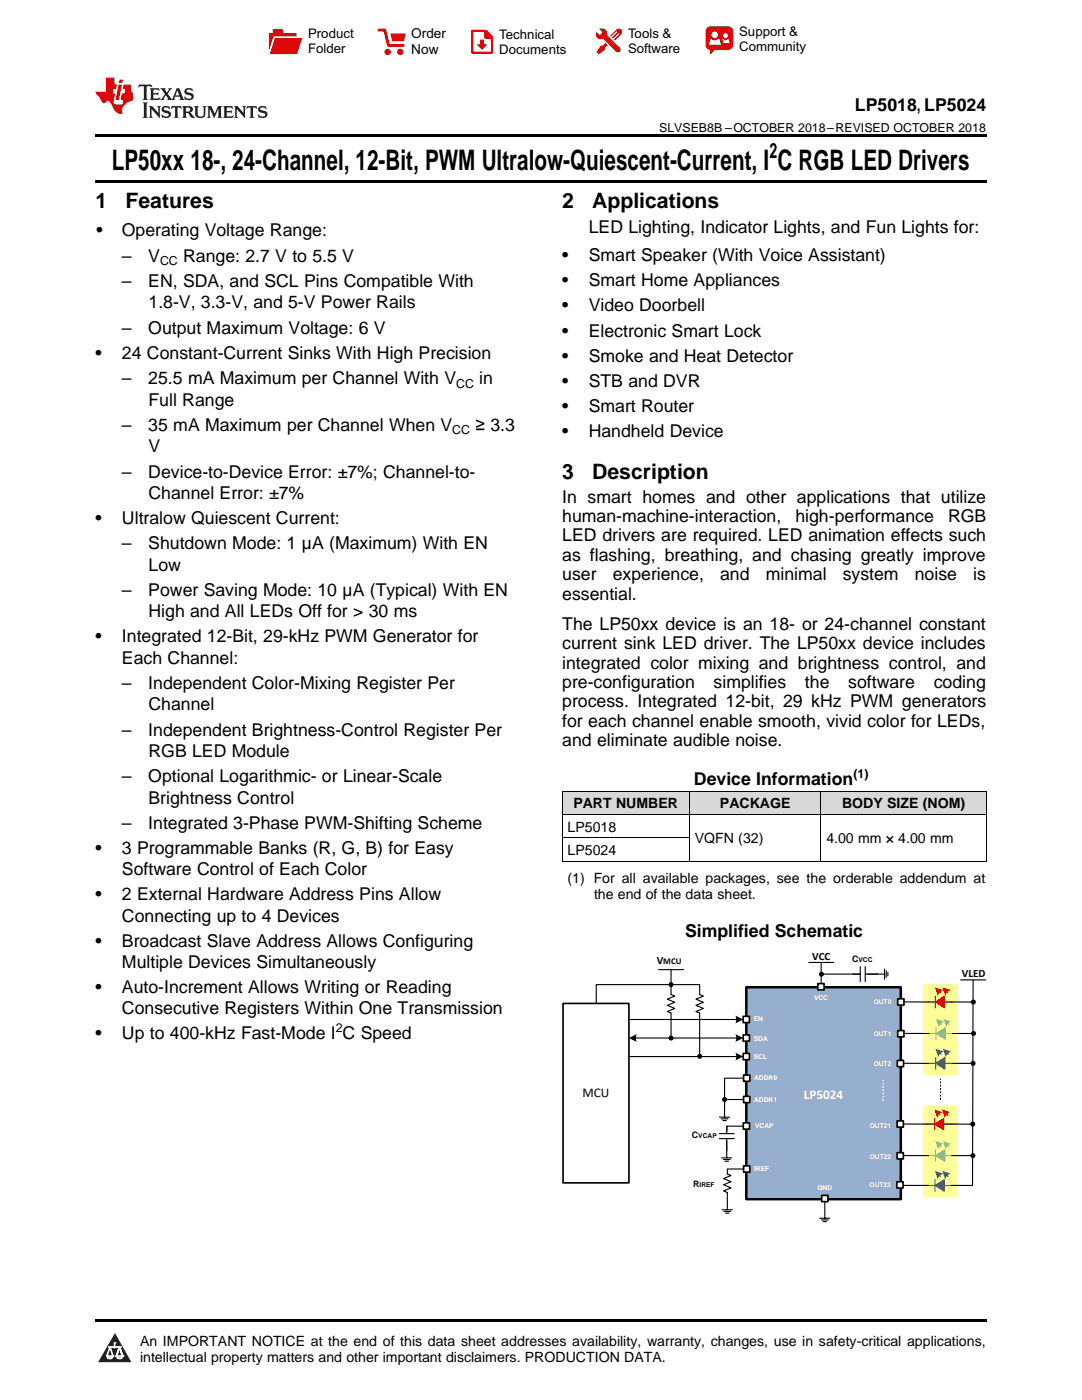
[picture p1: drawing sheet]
<svg xmlns="http://www.w3.org/2000/svg" width="216mm" height="279mm" viewBox="0 0 216 279" stroke-linecap="round" stroke-linejoin="round" font-family="sans-serif">
<g fill="#d8d8d8">
<path d="M112.2 157.9h25.4v4.7h-25.4z"/>
<path d="M137.6 157.9h26.2v4.7h-26.2z"/>
<path d="M163.8 157.9h33v4.7h-33z"/>
</g>
<path d="M22.9 266l3.3 5.9h-6.6z" fill="#231f20"/>
<path d="M21.3 270.6h1.2l-.3 .5h-.3a.53 .53 0 0 1-.6-.5z" fill-rule="evenodd" fill="#fff"/>
<path d="M21.3 270.6h1.2l-.3 .5h-.3a.53 .53 0 0 1-.6-.5z" fill="none" stroke="#231f20" stroke-width=".33"/>
<path d="M21.3 270.6l1.2 .1-.3 .4h-.5z" fill="none" stroke="#fff" stroke-width=".33"/>
<path d="M22.9 268.9h.1" fill="none" stroke="#fff" stroke-width=".33"/>
<path d="M22.9 268v.9z" fill="#fff"/>
<path d="M22.9 268v.9z" fill="none" stroke="#fff" stroke-width=".33"/>
<circle cx="22.9" cy="268" r=".16" fill="#fff"/>
<path d="M21.8 268.8h.1" fill="none" stroke="#fff" stroke-width=".33"/>
<path d="M21.8 268.8h2.2z" fill="#fff"/>
<path d="M21.8 268.8h2.2z" fill="none" stroke="#fff" stroke-width=".33"/>
<circle cx="24" cy="268.8" r=".16" fill="#fff"/>
<path d="M23.2 270.6h.1" fill="none" stroke="#fff" stroke-width=".33"/>
<path d="M23.8 268.8l-.6 1.8z" fill="#fff"/>
<path d="M23.8 268.8l-.6 1.8z" fill="none" stroke="#fff" stroke-width=".33"/>
<path d="M23.8 268.8l.7 1.8z" fill="#fff"/>
<path d="M23.8 268.8l.7 1.8z" fill="none" stroke="#fff" stroke-width=".33"/>
<path d="M24.4 270.6h.1" fill="none" stroke="#fff" stroke-width=".33"/>
<circle cx="21.3" cy="270.6" r=".16" fill="#fff"/>
<path d="M22 268.8l-.7 1.8z" fill="#fff"/>
<path d="M22 268.8l-.7 1.8z" fill="none" stroke="#fff" stroke-width=".33"/>
<path d="M22 268.8l.5 1.8z" fill="#fff"/>
<path d="M22 268.8l.5 1.8z" fill="none" stroke="#fff" stroke-width=".33"/>
<circle cx="22.5" cy="270.6" r=".16" fill="#fff"/>
<path d="M23.3 270.6h1.2a.63 .63 0 0 1-.6 .5 .63 .63 0 0 1-.6-.5z" fill-rule="evenodd" fill="#fff"/>
<path d="M23.3 270.6h1.2a.63 .63 0 0 1-.6 .5 .63 .63 0 0 1-.6-.5z" fill="none" stroke="#231f20" stroke-width=".33"/>
<path d="M23.3 270.6h1.2l-.4 .5h-.5z" fill="none" stroke="#fff" stroke-width=".33"/>
<path d="M23.2 270.6h.1" fill="none" stroke="#fff" stroke-width=".33"/>
<circle cx="24.5" cy="270.6" r=".16" fill="#fff"/>
<path d="M19 263.2h177.8v.5h-177.8z" fill="#000"/>
<g fill="#ff9">
<path d="M184.2 220.7h6.9v18.1h-6.9z" fill-rule="evenodd"/>
<path d="M184.2 196.3h6.9v18.2h-6.9z" fill-rule="evenodd"/>
</g>
<path d="M185.2 200h4.7" fill="none" stroke="#000" stroke-width=".22"/>
<path d="M186.6 200l1.9-1.2v2.3z" fill="#e60000"/>
<path d="M186.6 200l1.9-1.2v2.3zM186.6 198.8v2.3M187.4 197.9l.3 .3" fill="none" stroke="#e60000" stroke-width=".22"/>
<path d="M186.6 197.1l1.6 .5a1.74 1.74 0 0 0-1.1 1.1z" fill-rule="evenodd" fill="#e60000"/>
<path d="M188.9 197.9l.3 .3" fill="none" stroke="#e60000" stroke-width=".22"/>
<path d="M188 197.1l1.7 .5a1.74 1.74 0 0 0-1.1 1.1z" fill-rule="evenodd" fill="#e60000"/>
<path d="M148.9 197h30.8v42.3h-30.8z" fill-rule="evenodd" fill="#96afcf"/>
<path d="M148.9 197h30.8v42.3h-30.8z" fill="none" stroke="#000" stroke-width=".5"/>
<path d="M148.3 202.8h1.2v1.3h-1.2z" fill-rule="evenodd" fill="#fff"/>
<path d="M148.3 202.8h1.2v1.3h-1.2z" fill="none" stroke="#000" stroke-width=".33"/>
<path d="M148.3 206.5h1.2v1.3h-1.2z" fill-rule="evenodd" fill="#fff"/>
<path d="M148.3 206.5h1.2v1.3h-1.2z" fill="none" stroke="#000" stroke-width=".33"/>
<path d="M148.3 210.2h1.2v1.3h-1.2z" fill-rule="evenodd" fill="#fff"/>
<path d="M148.3 210.2h1.2v1.3h-1.2z" fill="none" stroke="#000" stroke-width=".33"/>
<path d="M125.5 203.5h21.6M125.5 210.9h21.6M126.7 207.2h20.4" fill="none" stroke="#000" stroke-width=".22"/>
<g fill="#000">
<path d="M125.5 207.2l1.5-.8a1.74 1.74 0 0 0 0 1.5z" fill-rule="evenodd"/>
<path d="M146.7 202.7l1.6 .8-1.6 .7a1.74 1.74 0 0 0 0-1.5z" fill-rule="evenodd"/>
<path d="M146.7 206.4l1.6 .8-1.6 .7a1.74 1.74 0 0 0 0-1.5z" fill-rule="evenodd"/>
<path d="M146.7 210.1l1.6 .8-1.6 .7a1.74 1.74 0 0 0 0-1.5z" fill-rule="evenodd"/>
</g>
<path d="M179.1 205.7h1.3v1.2h-1.3z" fill-rule="evenodd" fill="#fff"/>
<path d="M179.1 205.7h1.3v1.2h-1.3z" fill="none" stroke="#000" stroke-width=".33"/>
<path d="M179.1 199.3h1.3v1.3h-1.3z" fill-rule="evenodd" fill="#fff"/>
<path d="M179.1 199.3h1.3v1.3h-1.3z" fill="none" stroke="#000" stroke-width=".33"/>
<path d="M180.4 200h4.8M189.9 200h4.3" fill="none" stroke="#000" stroke-width=".22"/>
<path d="M185.4 206.3h4.7" fill="none" stroke="#92d050" stroke-width=".22"/>
<path d="M186.8 206.3l1.8-1.2v2.3z" fill="#92d050"/>
<path d="M186.8 206.3l1.8-1.2v2.3zM186.8 205.1v2.3M187.6 204.2l.3 .3" fill="none" stroke="#92d050" stroke-width=".22"/>
<path d="M186.8 203.3l1.6 .6a1.73 1.73 0 0 0-1.1 1.1z" fill-rule="evenodd" fill="#92d050"/>
<path d="M189.1 204.2l.3 .3" fill="none" stroke="#92d050" stroke-width=".22"/>
<path d="M188.2 203.3l1.7 .6a1.73 1.73 0 0 0-1.1 1.1z" fill-rule="evenodd" fill="#92d050"/>
<path d="M180.6 206.2l4.8 .1M190.1 206.3h4.2" fill="none" stroke="#000" stroke-width=".22"/>
<path d="M112.3 200.3h13.2v35.8h-13.2z" fill-rule="evenodd" fill="#fff"/>
<path d="M112.3 200.3h13.2v35.8h-13.2z" fill="none" stroke="#000" stroke-width=".33"/>
<path d="M163.2 196.3h1.2v1.2h-1.2z" fill-rule="evenodd" fill="#fff"/>
<path d="M163.2 196.3h1.2v1.2h-1.2z" fill="none" stroke="#000" stroke-width=".33"/>
<path d="M164 238.6h1.2v1.2h-1.2z" fill-rule="evenodd" fill="#fff"/>
<path d="M164 238.6h1.2v1.2h-1.2z" fill="none" stroke="#000" stroke-width=".33"/>
<path d="M164.6 239.7v3.4M163.6 243.1h2M163.9 243.5h1.4M164.2 243.8h.7" fill="none" stroke="#000" stroke-width=".22"/>
<path d="M187.7 219.4v-4.1" fill="none" stroke="#000" stroke-width=".22" stroke-dasharray=".2 .4"/>
<path d="M148.4 214.5h1.2v1.3h-1.2z" fill-rule="evenodd" fill="#fff"/>
<path d="M148.4 214.5h1.2v1.3h-1.2z" fill="none" stroke="#000" stroke-width=".33"/>
<path d="M179 211.6h1.3v1.3h-1.3z" fill-rule="evenodd" fill="#fff"/>
<path d="M179 211.6h1.3v1.3h-1.3z" fill="none" stroke="#000" stroke-width=".33"/>
<path d="M185.3 212.2h4.7" fill="none" stroke="#0070c0" stroke-width=".22"/>
<path d="M186.7 212.2l1.9-1.1v2.3z" fill="#0070c0"/>
<path d="M186.7 212.2l1.9-1.1v2.3zM186.7 211.1v2.3M187.5 210.1l.3 .3" fill="none" stroke="#0070c0" stroke-width=".22"/>
<path d="M186.7 209.3l1.6 .5a1.73 1.73 0 0 0-1.1 1.1z" fill-rule="evenodd" fill="#0070c0"/>
<path d="M189 210.1l.3 .3" fill="none" stroke="#0070c0" stroke-width=".22"/>
<path d="M188.1 209.3l1.7 .5a1.73 1.73 0 0 0-1.1 1.1z" fill-rule="evenodd" fill="#0070c0"/>
<path d="M191.7 195.6h5M194.2 195.6l-.1 41M180.5 212.2h4.8M190 212.2h4.2" fill="none" stroke="#000" stroke-width=".22"/>
<path d="M148.4 232.7h1.2v1.2h-1.2z" fill-rule="evenodd" fill="#fff"/>
<path d="M148.4 232.7h1.2v1.2h-1.2z" fill="none" stroke="#000" stroke-width=".33"/>
<path d="M148.4 233.3h-3.3v1l.8 .3-1.5 .6 1.5 .6-1.5 .6 1.5 .7-1.5 .6 .7 .3v3.4M144.1 241.4h2M144.5 241.8h1.3M144.8 242.1h.7" fill="none" stroke="#000" stroke-width=".22"/>
<path d="M179 230h1.3v1.3h-1.3z" fill-rule="evenodd" fill="#fff"/>
<path d="M179 230h1.3v1.3h-1.3z" fill="none" stroke="#000" stroke-width=".33"/>
<path d="M179 223.7h1.3v1.3h-1.3z" fill-rule="evenodd" fill="#fff"/>
<path d="M179 223.7h1.3v1.3h-1.3z" fill="none" stroke="#000" stroke-width=".33"/>
<path d="M185.1 224.3h4.7" fill="none" stroke="#000" stroke-width=".22"/>
<path d="M186.5 224.3l1.8-1.1v2.3z" fill="#e60000"/>
<path d="M186.5 224.3l1.8-1.1v2.3zM186.5 223.2v2.3M187.3 222.3l.3 .3" fill="none" stroke="#e60000" stroke-width=".22"/>
<path d="M186.5 221.4l1.6 .6a1.74 1.74 0 0 0-1.1 1.1z" fill-rule="evenodd" fill="#e60000"/>
<path d="M188.8 222.3l.3 .3" fill="none" stroke="#e60000" stroke-width=".22"/>
<path d="M187.9 221.4l1.7 .6a1.74 1.74 0 0 0-1.1 1.1z" fill-rule="evenodd" fill="#e60000"/>
<path d="M180.3 224.3h4.8M189.8 224.3h4.3" fill="none" stroke="#000" stroke-width=".22"/>
<path d="M185.3 230.6h4.7" fill="none" stroke="#92d050" stroke-width=".22"/>
<path d="M186.7 230.6l1.8-1.1v2.3z" fill="#92d050"/>
<path d="M186.7 230.6l1.8-1.1v2.3zM186.7 229.5v2.3M187.5 228.5l.3 .3" fill="none" stroke="#92d050" stroke-width=".22"/>
<path d="M186.6 227.7l1.7 .6a1.74 1.74 0 0 0-1.1 1.1z" fill-rule="evenodd" fill="#92d050"/>
<path d="M188.9 228.5l.3 .3" fill="none" stroke="#92d050" stroke-width=".22"/>
<path d="M188.1 227.7l1.7 .6a1.74 1.74 0 0 0-1.1 1.1z" fill-rule="evenodd" fill="#92d050"/>
<path d="M180.4 230.6h4.9M190 230.6h4.1" fill="none" stroke="#000" stroke-width=".22"/>
<path d="M185.2 236.6h4.7" fill="none" stroke="#0070c0" stroke-width=".22"/>
<path d="M186.6 236.6l1.8-1.2v2.3z" fill="#0070c0"/>
<path d="M186.6 236.6l1.8-1.2v2.3zM186.6 235.4v2.3M187.4 234.5l.3 .3" fill="none" stroke="#0070c0" stroke-width=".22"/>
<path d="M186.6 233.7l1.6 .5a1.74 1.74 0 0 0-1.1 1.1z" fill-rule="evenodd" fill="#0070c0"/>
<path d="M188.9 234.5l.3 .3" fill="none" stroke="#0070c0" stroke-width=".22"/>
<path d="M188 233.7l1.7 .5a1.74 1.74 0 0 0-1.1 1.1z" fill-rule="evenodd" fill="#0070c0"/>
<path d="M180.4 236.6h4.8M189.9 236.6h4.2" fill="none" stroke="#000" stroke-width=".22"/>
<path d="M178.9 235.8h1.3v1.3h-1.3z" fill-rule="evenodd" fill="#fff"/>
<path d="M178.9 235.8h1.3v1.3h-1.3z" fill="none" stroke="#000" stroke-width=".33"/>
<path d="M148.3 224.1h1.3v1.2h-1.3z" fill-rule="evenodd" fill="#fff"/>
<path d="M148.3 224.1h1.3v1.2h-1.3z" fill="none" stroke="#000" stroke-width=".33"/>
<path d="M148.4 218.8h1.2v1.3h-1.2z" fill-rule="evenodd" fill="#fff"/>
<path d="M148.4 218.8h1.2v1.3h-1.2z" fill="none" stroke="#000" stroke-width=".33"/>
<g fill="none" stroke="#000" stroke-width=".22">
<path d="M131.4 193.5h5M133.9 193.5v3h5.7v2l.7 .3-1.4 .6 1.4 .6-1.4 .6 1.4 .7-1.4 .6 .7 .3v8.7M161.4 192.1h5M163.9 192.2v4.1M163.9 194.4h7.8M171.7 192.9v3M172.6 194.4h3.9M172.6 192.9v3M176.5 193.4v2M176.8 193.7v1.4M177.2 194.1v.6M119 200.3v-3.8h14.9v2l.7 .3-1.4 .6 1.4 .6-1.4 .6 1.4 .7-1.4 .6 .7 .3v5"/>
<path d="M144.6 219.6v3.4M144.6 219.4h3.8M148.4 215.2h-3.8v4.5M143.5 227.2h3M143.5 226.2h3M143.6 223h2M143.9 223.3h1.4M144 231.1h2M144.2 223.6h.7M144.3 231.4h1.4M144.7 231.8h.7M145 224.7v1.5"/>
<path d="M145 227.2v3.9M148.3 224.7h-3.3v1"/>
</g>
<path d="M176.2 219.7v-4.1" fill="none" stroke="#fff" stroke-width=".22" stroke-dasharray=".2 .4"/>
<g fill="#000">
<circle cx="133.9" cy="196.5" r=".5"/>
<circle cx="163.9" cy="194.4" r=".5"/>
<circle cx="194.2" cy="200" r=".5"/>
<circle cx="133.9" cy="207.2" r=".5"/>
<circle cx="139.6" cy="210.8" r=".5"/>
<circle cx="144.6" cy="219.4" r=".5"/>
<circle cx="194.2" cy="212.2" r=".5"/>
<circle cx="194.3" cy="206.3" r=".5"/>
<circle cx="194.1" cy="224.3" r=".5"/>
<circle cx="194.1" cy="230.6" r=".5"/>
</g>
<path d="M112.2 157.9h84.6M112.2 157.9v14M137.5 157.9v14M163.8 157.9v14M196.8 157.9v14M112.2 171.9h84.6M112.2 167.2h25.4M112.2 162.5h84.6" fill="none" stroke="#000" stroke-width=".2"/>
<path d="M19 35.9h177.8v.5h-177.8zM19 26.8h177.8v.6h-177.8zM112.2 171.9h.1zM163.7 171.9h.1zM196.7 171.9h.1z" fill="#000"/>
<path d="M27.7 16.9l-.1 .6 .6-.3h.5v.2v2.2l-.2 .4h1l-.2-.4v-2.2v-.2h.5l.6 .3-.2-.6zM29.9 17.6l.2 .4v1.6l-.2 .4h1.9l.1-.6a1.09 1.09 0 0 1-1.3 .1v-.6h.6l.4 .2v-.7l-.2 .2h-.8v-.6l.2-.1a1.01 1.01 0 0 1 1 .3l-.1-.6zM32 17.6l.9 1.2-1 1.2h.9l-.2-.3 .5-.7 .5 .7-.3 .3h1.7l-.2-.3 .1-.4h1l.1 .4-.2 .3h1l-.3-.4-.7-2h-.5l-1 2.2-.8-1.1 .9-1.1h-.9l.2 .2-.4 .7-.4-.7 .2-.2zM35.4 18l.4 1h-.8zM37 17.7a.66 .66 0 0 0-.2 .8 .66 .66 0 0 0 .6 .4l.7 .2 .1 .2a.8 .8 0 0 1-.7 .4 .8 .8 0 0 1-.7-.5l.1 .8 .2-.2a.94 .94 0 0 0 1.1 .1 .94 .94 0 0 0 .4-.9 1.48 1.48 0 0 0-1.3-.6v-.4a1.1 1.1 0 0 1 1.2 .2l-.2-.6-.2 .1-.5-.1zM28.5 20.4l.2 .4v2.3l-.2 .4h1l-.2-.4v-2.3l.2-.4zM29.7 21.2l.2 .4v1.5l-.2 .4h.8l-.3-.4 .1-1.3 1.6 1.8v-2l.2-.4h-.7l.2 .2v1.1l-1.2-1.3zM32.5 21.3a.66 .66 0 0 0-.2 .8 .66 .66 0 0 0 .6 .4l.6 .2 .2 .2a.8 .8 0 0 1-.8 .4 .8 .8 0 0 1-.7-.5l.2 .7 .2-.1a.94 .94 0 0 0 1 .1 .94 .94 0 0 0 .5-1 1.47 1.47 0 0 0-1.3-.6l-.1-.3a1.1 1.1 0 0 1 1.3 .2l-.2-.6-.2 .1-.5-.2zM34.3 21.2l-.2 .6a.64 .64 0 0 1 .8-.3v1.6l-.2 .4h1l-.3-.4 .1-1.6a.66 .66 0 0 1 .8 .3l-.2-.6zM36.3 21.2l.3 .4v1.5l-.3 .4h1l-.2-.2v-.7h.5l.1 .1a.8 .8 0 0 0 1.2 .7l-1-1a.62 .62 0 0 0 .6-.5 .62 .62 0 0 0-.6-.7zM37.1 21.5h.1a.48 .48 0 0 1 .6 0 .48 .48 0 0 1 .1 .6l-.2 .1-.6 .1zM38.7 21.2l.2 .2a2.29 2.29 0 0 0 .4 2 1.05 1.05 0 0 0 1.7-.7v-1.3l.2-.2h-.8l.2 .4v1.1a.61 .61 0 0 1-.6 .6 .61 .61 0 0 1-.6-.6v-1.1l.3-.4zM41.3 21.2l.3 .4v1.5l-.3 .4h.8l-.2-.4v-1.4l.8 1.9 .9-1.9v1.4l-.2 .4h.9l-.2-.4v-1.5l.2-.4h-.8l-.7 1.5-.6-1.5zM44.5 21.2l.2 .4v1.5l-.2 .4h1.9l.2-.6a1.1 1.1 0 0 1-1.4 .2v-.7h.6l.4 .2v-.6l-.2 .1-.8 .1v-.6l.2-.1a1.02 1.02 0 0 1 1.1 .2l-.2-.5zM46.7 21.2l.2 .4v1.5l-.2 .4h.8l-.3-.4 .1-1.3 1.6 1.8v-2l.2-.4h-.7l.2 .2v1.1l-1.2-1.3zM49.3 21.2l-.1 .6a.64 .64 0 0 1 .8-.3v1.6l-.3 .4h1l-.2-.4v-1.6a.66 .66 0 0 1 .8 .3l-.1-.6zM51.7 21.3a.66 .66 0 0 0-.2 .7 .66 .66 0 0 0 .7 .5l.6 .2 .1 .2a.8 .8 0 0 1-.7 .4 .8 .8 0 0 1-.7-.5l.1 .7 .2-.1a.94 .94 0 0 0 1.1 .1 .94 .94 0 0 0 .4-1 1.48 1.48 0 0 0-1.2-.6l-.1-.3a1.1 1.1 0 0 1 1.2 .2l-.2-.6-.1 .1-.6-.2z" fill="#231f20"/>
<path d="M21.1 15.5v2.8h-2v.4l.9 .9a.96 .96 0 0 0 1 1 .59 .59 0 0 1 .5-.4 .59 .59 0 0 1 .5 .3l.4 .8a1.61 1.61 0 0 0 2.1 1.3 1.63 1.63 0 0 1 1.1-2.2l.9-.3v-1.5a1.6 1.6 0 0 1-.4-1.7h-1.4l-.2 .9h.5l-.2 .8h-.5l-.2 1v.3h.5l-.2 .9h-.7a.74 .74 0 0 1-1-.6l.3-1.6h-.5l.2-.8h.5l.1-.9h-.4v-1.4zM23.7 16.9l-.7 3h.8l.6-3zM23.8 15.9l-.1 .7h.7l.2-.7z" fill="#ee1d23"/>
<g fill="#d60000">
<path d="M54.4 5.8h2v.8h2.8v4.2h-5.5v-4.2h.7z" fill-rule="evenodd"/>
<path d="M54.7 7.5h5.6l-1 3.3h-5.6z" fill-rule="evenodd"/>
</g>
<path d="M54.6 7.4h5.8l-.1 .1h-5.5l-1.1 3.3z" fill-rule="evenodd" fill="#fff"/>
<path d="M54.6 7.4h5.8l-.1 .1h-5.5l-1.1 3.3z" fill="none" stroke="#fff" stroke-width=".2"/>
<path d="M75.6 6h1.2l.7 3.1h3" fill="none" stroke="#d60000" stroke-width=".56"/>
<g fill="#d60000">
<path d="M77.9 6.7h3.1l-.4 1.5h-2.3z" fill-rule="evenodd"/>
<circle cx="77.3" cy="10.4" r=".64"/>
<circle cx="79.9" cy="10.4" r=".64"/>
</g>
<path d="M94.2 6.2h2.7l1.3 1.2v3.1h-4z" fill="none" stroke="#d60000" stroke-width=".44"/>
<g fill="#d60000">
<path d="M95.8 7.9h.8v1h.6l-1 1.1-1-1v-.1h.6z" fill-rule="evenodd"/>
<path d="M96.6 6.2h.3l1.3 1.2v.4h-1.3l-.3-.4z" fill-rule="evenodd"/>
<path d="M119.6 5.7h.9l.6 .6 .1 .7 2.5 2.5-.8 .8-2.3-2.3-1.1-.2-.6-.6v-.8l.7 .6 .5-.4v-.2l-.4-.5z" fill-rule="evenodd"/>
<path d="M119.9 9.1h.4l.5-.5 .4 .4-.5 .5v.4l-1.2 .9-.5-.5z" fill-rule="evenodd"/>
<path d="M123 5.9a.67 .67 0 0 1 .9 0 .67 .67 0 0 1 0 .9z" fill-rule="evenodd"/>
<path d="M123 5.9l.9 .9-1.2 1.2h-.2l.1-.2 .9-.9 .1-.2h-.3l-.9 1h-.2v-.2l.9-1 .1-.2h-.3l-.9 1h-.2v-.2z" fill-rule="evenodd"/>
<circle cx="123.3" cy="9.9" r=".54"/>
</g>
<path d="M121.1 6.3l-.1 .7" fill="none" stroke="#d60000" stroke-width=".2"/>
<g fill="#d60000">
<path d="M141.1 5.5l.6-.2h3.6a.95 .95 0 0 1 1 .9v2.8a.95 .95 0 0 1-1 .9h-3.6a.95 .95 0 0 1-.9-.9v-2.8z" fill-rule="evenodd"/>
<path d="M141.7 9.9h.9l-.7 .9h-.2z" fill-rule="evenodd"/>
</g>
<g fill="#fff">
<path d="M144.3 8.6h1.3z"/>
<path d="M141.8 7.8h.3l.1 .2h.8l.2-.2h.3l.4 1.1h-2.5z" fill-rule="evenodd"/>
<path d="M144.2 7.8h.2l.2 .2h.4l.2-.2h.2l.2 .8h-1.3z" fill-rule="evenodd"/>
<circle cx="142.6" cy="6.9" r=".65"/>
<circle cx="144.8" cy="7.1" r=".48"/>
</g>
<text font-size="5.6" x="22.3" y="33.9">LP50xx 18-, 24-Channel, 12-Bit, PWM Ultralow-Quiescent-Current, I C RGB LED Drivers</text>
<g font-size="4.2">
<text x="153.6" y="31.6">2</text>
<text x="19" y="41.4">1</text>
<text x="25" y="41.4">Features</text>
<text x="112.2" y="41.4">2</text>
<text x="118.2" y="41.4">Applications</text>
<text x="112.2" y="95.6">3</text>
<text x="118.2" y="95.6">Description</text>
</g>
<g font-size="3.5">
<text x="170.6" y="22.2">LP5018, LP5024</text>
<text x="19.2" y="47.1">•</text>
<text x="24.3" y="47.1">Operating Voltage Range:</text>
<text x="117.5" y="46.4">LED Lighting, Indicator Lights, and Fun Lights for:</text>
<text x="24.3" y="52.2">–</text>
<text x="29.6" y="52.2">V</text>
<text x="36.5" y="52.2">Range: 2.7 V to 5.5 V</text>
<text x="112.2" y="52.1">•</text>
<text x="117.5" y="52.1">Smart Speaker (With Voice Assistant)</text>
<text x="24.3" y="57.3">–</text>
<text x="29.6" y="57.3">EN, SDA, and SCL Pins Compatible With</text>
<text x="112.2" y="57.2">•</text>
<text x="117.5" y="57.2">Smart Home Appliances</text>
<text x="29.6" y="61.5">1.8-V, 3.3-V, and 5-V Power Rails</text>
<text x="112.2" y="62.2">•</text>
<text x="117.5" y="62.2">Video Doorbell</text>
<text x="19" y="71.6">•</text>
<text x="24.3" y="66.6">–</text>
<text x="24.3" y="71.6">24 Constant-Current Sinks With High Precision</text>
<text x="29.6" y="66.6">Output Maximum Voltage: 6 V</text>
<text x="112.2" y="67.2">•</text>
<text x="117.5" y="67.2">Electronic Smart Lock</text>
<text x="24.3" y="76.7">–</text>
<text x="29.6" y="76.7">25.5 mA Maximum per Channel With V</text>
<text x="95.6" y="76.7">in</text>
<text x="112.2" y="72.2">•</text>
<text x="112.2" y="77.2">•</text>
<text x="117.5" y="72.2">Smoke and Heat Detector</text>
<text x="117.5" y="77.2">STB and DVR</text>
<text x="29.6" y="80.9">Full Range</text>
<text x="112.2" y="82.2">•</text>
<text x="117.5" y="82.2">Smart Router</text>
<text x="24.3" y="86">–</text>
<text x="29.6" y="86">35 mA Maximum per Channel When V</text>
<text x="94.9" y="86">≥ 3.3</text>
<text x="112.2" y="87.2">•</text>
<text x="117.5" y="87.2">Handheld Device</text>
<text x="24.3" y="95.3">–</text>
<text x="29.6" y="95.3">Device-to-Device Error: ±7%; Channel-to-</text>
<text x="29.6" y="90.2">V</text>
<text x="29.6" y="99.6">Channel Error: ±7%</text>
<text x="112.2" y="100.3">In smart homes and other applications that utilize</text>
<text x="19" y="104.6">•</text>
<text x="24.3" y="104.6">Ultralow Quiescent Current:</text>
<text x="112.2" y="104.2">human-machine-interaction,</text>
<text x="158.7" y="104.2">high-performance</text>
<text x="189.2" y="104.2">RGB</text>
<text x="24.3" y="109.6">–</text>
<text x="29.6" y="109.6">Shutdown Mode: 1 µA (Maximum) With EN</text>
<text x="29.6" y="113.9">Low</text>
<text x="112.2" y="108.1">LED drivers are required. LED animation effects such</text>
<text x="112.2" y="111.9">as flashing, breathing, and chasing greatly improve</text>
<text x="24.3" y="119">–</text>
<text x="29.6" y="119">Power Saving Mode: 10 µA (Typical) With EN</text>
<text x="112.2" y="115.8">user</text>
<text x="112.2" y="119.7">essential.</text>
<text x="122.3" y="115.8">experience,</text>
<text x="143.7" y="115.8">and</text>
<text x="152.8" y="115.8">minimal</text>
<text x="168.2" y="115.8">system</text>
<text x="182.5" y="115.8">noise</text>
<text x="194.2" y="115.8">is</text>
<text x="29.6" y="123.2">High and All LEDs Off for &gt; 30 ms</text>
<text x="112.2" y="125.7">The LP50xx device is an 18- or 24-channel constant</text>
<text x="19" y="128.2">•</text>
<text x="24.3" y="128.2">Integrated 12-Bit, 29-kHz PWM Generator for</text>
<text x="112.2" y="129.5">current sink LED driver. The LP50xx device includes</text>
<text x="24.3" y="132.4">Each Channel:</text>
<text x="24.3" y="137.5">–</text>
<text x="29.6" y="137.5">Independent Color-Mixing Register Per</text>
<text x="112.2" y="133.4">integrated color mixing and brightness control, and</text>
<text x="112.2" y="137.3">pre-configuration</text>
<text x="142.4" y="137.3">simplifies</text>
<text x="160.6" y="137.3">the</text>
<text x="169.3" y="137.3">software</text>
<text x="186.3" y="137.3">coding</text>
<text x="29.6" y="141.7">Channel</text>
<text x="112.2" y="141.2">process. Integrated 12-bit, 29 kHz PWM generators</text>
<text x="24.3" y="146.8">–</text>
<text x="29.6" y="146.8">Independent Brightness-Control Register Per</text>
<text x="112.2" y="145.1">for each channel enable smooth, vivid color for LEDs,</text>
<text x="112.2" y="148.9">and eliminate audible noise.</text>
<text x="29.6" y="151.1">RGB LED Module</text>
<text x="24.3" y="156.1">–</text>
<text x="29.6" y="156.1">Optional Logarithmic- or Linear-Scale</text>
<text x="29.6" y="160.4">Brightness Control</text>
<text x="138.5" y="156.7">Device Information</text>
<text x="24.3" y="165.5">–</text>
<text x="29.6" y="165.5">Integrated 3-Phase PWM-Shifting Scheme</text>
<text x="19" y="170.5">•</text>
<text x="24.3" y="170.5">3 Programmable Banks (R, G, B) for Easy</text>
<text x="19" y="179.7">•</text>
<text x="24.3" y="174.7">Software Control of Each Color</text>
<text x="24.3" y="179.7">2 External Hardware Address Pins Allow</text>
<text x="24.3" y="183.9">Connecting up to 4 Devices</text>
<text x="19" y="188.9">•</text>
<text x="24.3" y="188.9">Broadcast Slave Address Allows Configuring</text>
<text x="136.7" y="187.1">Simplified Schematic</text>
<text x="24.3" y="193.2">Multiple Devices Simultaneously</text>
<text x="19" y="198.2">•</text>
<text x="24.3" y="198.2">Auto-Increment Allows Writing or Reading</text>
<text x="24.3" y="202.4">Consecutive Registers Within One Transmission</text>
<text x="19" y="207.4">•</text>
<text x="24.3" y="207.4">Up to 400-kHz Fast-Mode I C Speed</text>
</g>
<g font-size="2.8">
<text x="114.4" y="161.3">PART NUMBER</text>
<text x="143.7" y="161.3">PACKAGE</text>
<text x="168" y="161.3">BODY SIZE (NOM)</text>
<text x="113.2" y="166">LP5018</text>
<text x="113.2" y="170.6">LP5024</text>
<text x="138.6" y="168.3">VQFN (32)</text>
<text x="164.9" y="168.3">4.00 mm × 4.00 mm</text>
<text x="113.2" y="176.1">(1) For all available packages, see the orderable addendum at</text>
<text x="118.5" y="179.3">the end of the data sheet.</text>
<text x="27.9" y="268.6">An IMPORTANT NOTICE at the end of this data sheet addresses availability, warranty, changes, use in safety-critical applications,</text>
<text x="27.9" y="271.8">intellectual property matters and other important disclaimers. PRODUCTION DATA.</text>
</g>
<g font-size="2.7">
<text x="82.1" y="7.7">Order</text>
<text x="82.1" y="10.7">Now</text>
<text x="116.2" y="219">MCU</text>
</g>
<text font-size="2.7" fill="#fff" x="160.4" y="219.3">LP5024</text>
<g font-size="2.6">
<text x="61.5" y="7.6">Product</text>
<text x="61.5" y="10.6">Folder</text>
<text x="99.6" y="7.8">Technical</text>
<text x="99.6" y="10.8">Documents</text>
<text x="125.3" y="7.6">Tools &amp;</text>
<text x="125.3" y="10.6">Software</text>
<text x="147.5" y="7.2">Support &amp;</text>
<text x="147.5" y="10.2">Community</text>
</g>
<g font-size="2.5">
<text x="131.5" y="26.3">SLVSEB8B –OCTOBER 2018–REVISED OCTOBER 2018</text>
<text x="31.9" y="52.9">CC</text>
<text x="91" y="77.4">CC</text>
<text x="90.2" y="86.7">CC</text>
<text x="170.3" y="155.3">(1)</text>
<text x="67" y="206">2</text>
</g>
<g font-size="2.2">
<text x="162.1" y="191.5">VCC</text>
<text x="131" y="192.4">V</text>
<text x="191.9" y="195">VLED</text>
</g>
<g font-size="1.8">
<text x="170" y="192">C</text>
<text x="132.3" y="192.4">MCU</text>
<text x="138.1" y="227.1">C</text>
<text x="138.3" y="236.9">R</text>
</g>
<g font-size="1.3">
<text x="171.3" y="192">VCC</text>
<text x="139.3" y="227.1">VCAP</text>
<text x="139.6" y="236.9">IREF</text>
</g>
<g font-size="1.3" fill="#fff">
<text x="150.4" y="203.9">EN</text>
<text x="162.4" y="199.7">VCC</text>
<text x="174.3" y="200.4">OUT0</text>
<text x="150.4" y="207.7">SDA</text>
<text x="174.3" y="206.7">OUT1</text>
<text x="150.4" y="211.3">SCL</text>
<text x="150.5" y="215.6">ADDR0</text>
<text x="174.3" y="212.8">OUT2</text>
<text x="150.5" y="219.8">ADDR1</text>
<text x="150.7" y="225.1">VCAP</text>
<text x="173.5" y="225">OUT21</text>
<text x="150.5" y="233.7">IREF</text>
<text x="173.5" y="231.3">OUT22</text>
<text x="163.1" y="237.5">GND</text>
<text x="173.5" y="237">OUT23</text>
</g>
</svg>
